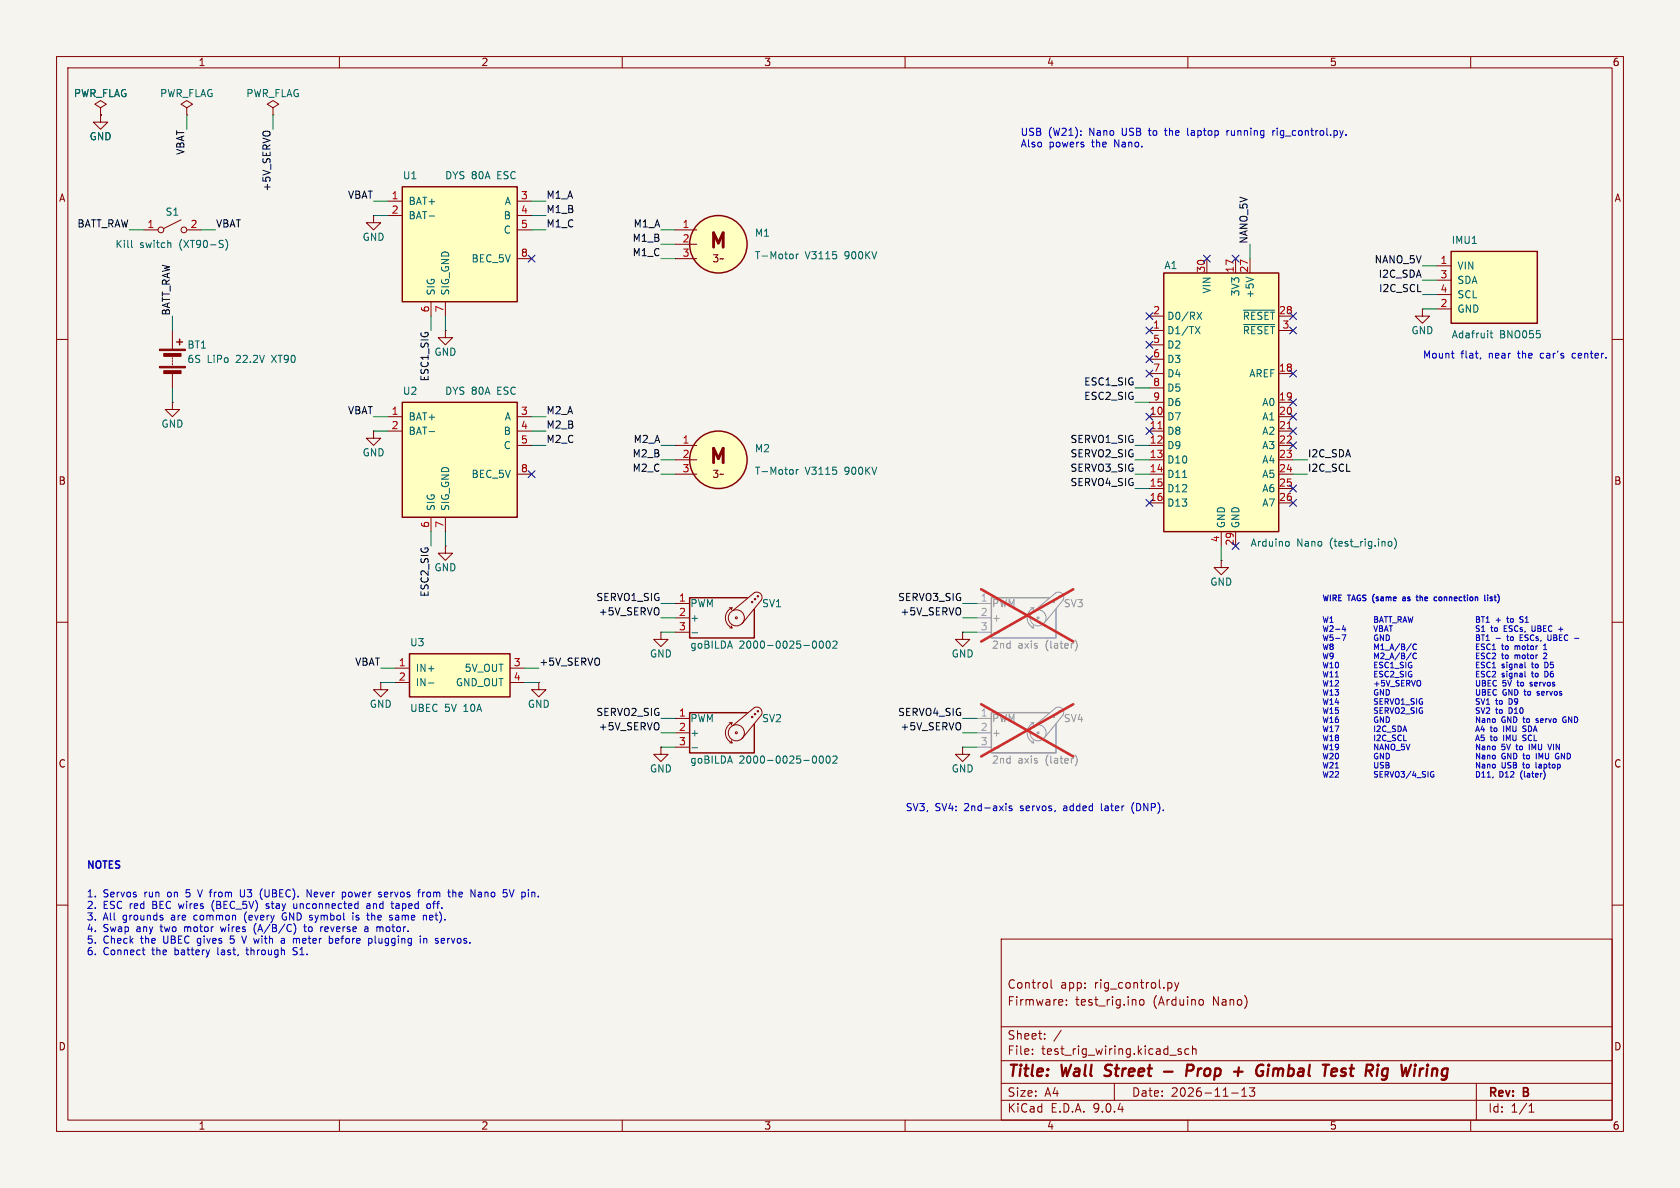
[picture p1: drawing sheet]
<svg xmlns="http://www.w3.org/2000/svg" width="297mm" height="210mm" viewBox="0 0 297 210" stroke-linecap="round" stroke-linejoin="round" font-family="sans-serif">
<path d="M0 0h297v210h-297z" fill="#f5f4ef" stroke="#f5f4ef" stroke-width=".18"/>
<g fill="none" stroke="#840000" stroke-width=".18">
<path d="M10 10h277v190h-277zM12 12h273v186h-273zM60 10v2M110 10v2M160 10v2M210 10v2M260 10v2M32 38.9l-3 1.5M25.4 40.6h2.5M33 40.6h2.6M78.7 58.4v1.3h1.3l-1.3 1.3-1.2-1.3h1.2M78.7 58.4h.1"/>
<path d="M10 60h2M119.4 78.7h3.8M285 60h2M119.4 81.3h3.8M119.4 83.8h3.8M10 110h2M285 110h2M170.2 132.1v1.3h1.2l-1.2 1.2-1.3-1.2h1.3M170.2 132.1h.1M10 160h2M177 166h108v32h-108zM185.8 173.2v1.3l.2 .2"/>
<path d="M187.8 176.8l.1 .3-.7 .1M188.5 177.6v.1M188.5 176.8v.1M201.5 176.8l.2-.1 .5 .1v.6l-.1 .2-.4 .1-.2-.1zM206.6 173.7h.3l.3 .3-.1 .6-.5 .1M207.7 173.7l.3 1M208 174.7l-.1 .4-.2 .1M208.4 173.7l-.4 1M212.2 176.7l.4 .1 .1 .2v.6l-.5 .1M285 160h2M60 198v2M110 198v2"/>
<path d="M160 198v2M177 194.5h108M177 191.5h108M177 187.5h108M177 181.5h108M182.5 186.3v.1M182.5 185.5v.1M184.7 183.6v.1M184.7 182.8v.1M187.6 182.1l-1.3 2M197 191.5v3M208.8 185.5l-.3-.1-.3 .2 .1 .2 .5 .2v.3h-.6"/>
<path d="M210 198v2M210.2 185.5l-.5-.1-.2 .3v.4l.1 .2h.6M210.8 185.5l.2-.1 .4 .1 .1 .9M210.8 184.9v1.5M217.7 193.2h1.2M219.5 193.8h.9M219.5 192.7l.5-.4v1.5M220.9 192.3h.9l-.5 .6 .4 .1v.7l-.2 .1h-.4l-.2-.1M260 198v2M261 191.5v6.5M270.3 196.6h.9M270.3 195.5l.4-.4v1.5"/>
<circle cx="28.4" cy="40.6" r=".51"/>
<circle cx="32.5" cy="40.6" r=".51"/>
</g>
<g fill="none" stroke="#840000" stroke-width=".4">
<path d="M195.2 190.1l.3 .1M195.5 188.4l-.1 .2 .1 .4M205.8 189.4h1.5M209.8 189.3h.8a.55 .55 0 0 0 .4-.5 .55 .55 0 0 0-.3-.6h-.8l-.2 2M218.2 189.4h1.5M223.3 188.3a.77 .77 0 0 0-1 .4M224.2 188.9l-.1 1.3M224.3 188.2v.2M224.3 188.2l-.1 .1 .1 .1M224.3 188.2l.1 .1-.1 .1M225.2 188.9l-.2 1.3M225.5 188.9l-.3 .2"/>
<path d="M237.9 189a.49 .49 0 0 0-.8 .3l.1 .1 .6 .2 .1 .3-.3 .3-.6-.1M253.3 188.9l-.2 1.3M253.8 188.9l-.5 .2"/>
</g>
<path d="M23.3 42.5v1.1l.1 .2M30 42.9l.2 .2v.7M39.3 42.5l.2 .1M39.4 43.3v.3M39.9 42.3a1.46 1.46 0 0 1 0 1.9M140.1 83.1l.1 .1-.1 .6M140.8 83v.9M141.1 83l-.3 .2" fill="none" stroke="#006464" stroke-width=".18"/>
<circle cx="127" cy="81.3" r="5.1" fill="#ffffc2" stroke="#ffffc2" stroke-width=".18"/>
<circle cx="127" cy="81.3" r="5.1" fill="none" stroke="#840000" stroke-width=".25"/>
<path d="M71.1 71.1h20.3v20.3h-20.3z" fill="#ffffc2"/>
<path d="M31.7 59.9v1.1M31.2 60.5h1.1M71.1 71.1h20.3v20.3h-20.3zM132.1 126h-10.2v7.1h11.4v-5.1" fill="none" stroke="#840000" stroke-width=".25"/>
<g fill="none" stroke="#840000" stroke-width=".18">
<path d="M17.8 19.1l1-.7-1-.6-1 .6 1 .7v1.2M17.8 20.3v1.3h1.2l-1.2 1.3-1.3-1.3h1.3M17.8 20.3h.1M30.5 58.4v3.3M30.5 63.2v.3M30.5 63.8v.2M30.5 64.3v.2M30.5 66v2.6M66 76.2v1.3h1.3l-1.3 1.2-1.2-1.2h1.2M66 76.2h.1M68.6 73.7h2.5M68.6 76.2h2.5"/>
<path d="M91.4 73.7h2.6M91.4 76.2h2.6M91.4 78.7h2.6M76.2 91.4v2.6M78.7 91.4v2.6M91.4 83.8h2.6M119.4 127h2.5M119.4 129.5h2.5M119.4 132.1h2.5M128.9 127.8h.5M129 131.3h.4M129.3 130.9l.1 .4"/>
<path d="M129.4 127.8a1.94 1.94 0 0 0-1.2 1.7 1.94 1.94 0 0 0 1.2 1.8M129.4 127.8l-.1 .3M129.5 128.3l3.8-3.2a.94 .94 0 0 1 1.1 .2 .94 .94 0 0 1 .2 1.1l-3.4 4.2"/>
<circle cx="130.2" cy="129.5" r=".18"/>
<circle cx="130.2" cy="129.5" r="1.42"/>
<circle cx="133" cy="126.7" r=".13"/>
<circle cx="133.5" cy="126.2" r=".13"/>
<circle cx="134" cy="125.7" r=".13"/>
</g>
<path d="M75.9 76.3h.9M122.3 132.2h1M144.2 133.7l.1 .4-.1 .7M145 133.8l.1-.2a.68 .68 0 0 1 .5 .7 .68 .68 0 0 1-.5 .6l-.1-.1-.2-.4zM146.2 133.8l.1-.2a.68 .68 0 0 1 .5 .7 .68 .68 0 0 1-.5 .6l-.1-.1-.2-.4zM147.2 133.8l.5-.2 .3 .4-.8 .9h.8" fill="none" stroke="#006464" stroke-width=".18"/>
<g fill="#840000" stroke="#840000" stroke-width=".18">
<path d="M28.2 61.7h4.6v.3h-4.6z"/>
<path d="M28.2 64.8h4.6v.2h-4.6z"/>
<path d="M29 62.5h3v.5h-3z"/>
<path d="M29 65.5h3v.5h-3z"/>
</g>
<g fill="none" stroke="#9c9b98" stroke-width=".18">
<path d="M172.7 127h2.6M172.7 129.5h2.6M172.7 132.1h2.6M182.2 127.8h.6M182.4 131.3h.4M182.6 130.9l.2 .4M182.8 127.8a1.94 1.94 0 0 0-1.2 1.7 1.94 1.94 0 0 0 1.2 1.8M182.8 127.8l-.2 .3M182.9 128.3l3.8-3.2a.94 .94 0 0 1 1.1 .2 .94 .94 0 0 1 .2 1.1l-3.5 4.2"/>
<circle cx="183.5" cy="129.5" r=".18"/>
<circle cx="183.5" cy="129.5" r="1.42"/>
<circle cx="186.3" cy="126.7" r=".13"/>
<circle cx="186.8" cy="126.2" r=".13"/>
<circle cx="187.3" cy="125.7" r=".13"/>
</g>
<path d="M185.4 126h-10.1v7.1h11.4v-5.1" fill="none" stroke="#9c9b98" stroke-width=".25"/>
<path d="M175.7 132.2h1M190.1 133.5a1.46 1.46 0 0 1 0 1.9" fill="none" stroke="#939391" stroke-width=".18"/>
<path d="M173.5 124.5l16.2 9.2M189.7 124.5l-16.2 9.2" fill="none" stroke="#e12e31" stroke-width=".46"/>
<path d="M71.1 33h20.3v20.3h-20.3z" fill="#ffffc2"/>
<path d="M71.1 33h20.3v20.3h-20.3zM132.1 105.7h-10.2v7.1h11.4v-5.1" fill="none" stroke="#840000" stroke-width=".25"/>
<g fill="none" stroke="#840000" stroke-width=".18">
<path d="M33 19.1l1-.7-1-.6-1 .6 1 .7v1.2M48.3 19.1l1-.7-1-.6-1.1 .6 1.1 .7v1.2M33 20.3h.1M48.3 20.3h.1M66 38.1v1.3h1.3l-1.3 1.2-1.2-1.2h1.2M66 38.1h.1M68.6 35.6h2.5M68.6 38.1h2.5M91.4 35.6h2.6M91.4 38.1h2.6M76.2 53.3v2.6M78.7 53.3v2.6"/>
<path d="M91.4 40.6h2.6M91.4 45.7h2.6M251.5 54.6v1.3h1.2l-1.2 1.3-1.3-1.3h1.3M251.5 54.6h.1M30.5 71.1v1.3h1.2l-1.2 1.3-1.3-1.3h1.3M30.5 71.1h.1M78.7 96.5v1.3h1.3l-1.3 1.3-1.2-1.3h1.2M78.7 96.5h.1M116.8 111.8v1.2h1.3l-1.3 1.3-1.2-1.3h1.2M116.8 111.8h.1M119.4 106.7h2.5M119.4 109.2h2.5"/>
<path d="M119.4 111.8h2.5M128.9 107.4h.5M129 111h.4M129.3 110.6l.1 .4M129.4 107.4a1.94 1.94 0 0 0-1.2 1.8 1.94 1.94 0 0 0 1.2 1.8M129.4 107.4l-.1 .4M129.5 108l3.8-3.2a.94 .94 0 0 1 1.1 .1 .94 .94 0 0 1 .2 1.1l-3.4 4.2M67.3 120.7v1.2h1.3l-1.3 1.3-1.3-1.3h1.3M67.3 120.7h.1M116.8 132.1v1.3h1.3l-1.3 1.2-1.2-1.2h1.2M116.8 132.1h.1"/>
<circle cx="130.2" cy="109.2" r=".18"/>
<circle cx="130.2" cy="109.2" r="1.42"/>
<circle cx="133" cy="106.4" r=".13"/>
<circle cx="133.5" cy="105.9" r=".13"/>
<circle cx="134" cy="105.4" r=".13"/>
</g>
<path d="M75.9 38.2h.9M122.3 111.9h1M144.2 113.4l.1 .4-.1 .7M145 113.4l.1-.1a.68 .68 0 0 1 .5 .7 .68 .68 0 0 1-.5 .6l-.1-.1-.2-.4zM146.2 113.4l.1-.1a.68 .68 0 0 1 .5 .7 .68 .68 0 0 1-.5 .6l-.1-.1-.2-.4zM147.2 113.4l.5-.1 .3 .4-.8 .9h.8" fill="none" stroke="#006464" stroke-width=".18"/>
<path d="M256.5 44.5h15.3v12.7h-15.3z" fill="#ffffc2"/>
<path d="M256.5 44.5h15.3v12.7h-15.3z" fill="none" stroke="#840000" stroke-width=".25"/>
<path d="M254 47h2.5M254 49.5h2.5M254 52.1h2.5M254 54.6h2.5" fill="none" stroke="#840000" stroke-width=".18"/>
<path d="M263.4 58.9h.5M263.6 58.5v1l.3 .2" fill="none" stroke="#006464" stroke-width=".18"/>
<path d="M72.4 115.6h17.8v7.6h-17.8z" fill="#ffffc2"/>
<g fill="none" stroke="#840000" stroke-width=".25">
<path d="M72.4 115.6h17.8v7.6h-17.8z"/>
<circle cx="127" cy="43.2" r="5.1"/>
</g>
<path d="M119.4 40.6h3.8M119.4 43.2h3.8M119.4 45.7h3.8M215.9 99.1v1.2h1.3l-1.3 1.3-1.3-1.3h1.3M215.9 99.1h.1M69.8 118.1h2.6M90.2 118.1h2.5M69.8 120.7h2.6M90.2 120.7h2.5M95.2 120.7v1.2h1.3l-1.3 1.3-1.2-1.3h1.2M95.2 120.7h.1" fill="none" stroke="#840000" stroke-width=".18"/>
<path d="M140.1 45l.1 .1-.1 .6M140.8 44.9v.9M141.1 44.9l-.3 .2M75.7 120.7h1" fill="none" stroke="#006464" stroke-width=".18"/>
<g fill="none" stroke="#9c9b98" stroke-width=".18">
<path d="M172.7 106.7h2.6M172.7 109.2h2.6M172.7 111.8h2.6M182.2 107.4h.6M182.4 111h.4M182.6 110.6l.2 .4M182.8 107.4a1.94 1.94 0 0 0-1.2 1.8 1.94 1.94 0 0 0 1.2 1.8M182.8 107.4l-.2 .4M182.9 108l3.8-3.2a.94 .94 0 0 1 1.1 .1 .94 .94 0 0 1 .2 1.1l-3.5 4.2"/>
<circle cx="183.5" cy="109.2" r=".18"/>
<circle cx="183.5" cy="109.2" r="1.42"/>
<circle cx="186.3" cy="106.4" r=".13"/>
<circle cx="186.8" cy="105.9" r=".13"/>
<circle cx="187.3" cy="105.4" r=".13"/>
</g>
<path d="M185.4 105.7h-10.1v7.1h11.4v-5.1" fill="none" stroke="#9c9b98" stroke-width=".25"/>
<path d="M175.7 111.9h1M190.1 113.1a1.46 1.46 0 0 1 0 2" fill="none" stroke="#939391" stroke-width=".18"/>
<path d="M173.5 104.2l16.2 9.2M189.7 104.2l-16.2 9.2" fill="none" stroke="#e12e31" stroke-width=".46"/>
<circle cx="127" cy="43.2" r="5.1" fill="#ffffc2" stroke="#ffffc2" stroke-width=".18"/>
<path d="M205.7 48.3h20.4v45.7h-20.4z" fill="#ffffc2"/>
<path d="M205.7 48.3h20.4v45.7h-20.4z" fill="none" stroke="#840000" stroke-width=".25"/>
<g fill="none" stroke="#840000" stroke-width=".18">
<path d="M17.8 20.3h.1M203.2 55.9h2.5M203.2 58.4h2.5M213.4 45.7v2.6M218.4 45.7v2.6M221 45.7v2.6M226.1 55.9h2.5M226.1 58.4h2.5M203.2 61h2.5M203.2 63.5h2.5M203.2 66h2.5M203.2 68.6h2.5"/>
<path d="M203.2 71.1h2.5M203.2 73.7h2.5M203.2 76.2h2.5M203.2 78.7h2.5M226.1 66h2.5M226.1 71.1h2.5M226.1 73.7h2.5M226.1 76.2h2.5M226.1 78.7h2.5M203.2 81.3h2.5M203.2 83.8h2.5M203.2 86.4h2.5"/>
<path d="M203.2 88.9h2.5M215.9 94v2.5M218.4 94v2.5M226.1 81.3h2.5M226.1 83.8h2.5M226.1 86.4h2.5M226.1 88.9h2.5M170.2 111.8v1.2h1.2l-1.2 1.3-1.3-1.3h1.3M170.2 111.8h.1"/>
</g>
<path d="M211.3 57.7l.9 1.3M211.6 55.2l.9 1.3M212.2 57.7l-.9 1.3M212.5 55.2l-.9 1.3M219.8 54.8h5.5M219.8 57.4h5.5M220.3 49l1.3 .4M209.1 84.4h.7M227.5 95.7l.3 .1 .1 .1v.5l-.4 .2M245.5 95.8l.3-.1 .3 .2-.2 .6-.3 .1-.1-.2M246.5 95.1a1.46 1.46 0 0 1 0 1.9" fill="none" stroke="#006464" stroke-width=".18"/>
<path d="M204.7 75.8h.7M227.6 75.8h.7" fill="none" stroke="#a90000" stroke-width=".18"/>
<g fill="none" stroke="#009600" stroke-width=".18">
<path d="M33 20.3v2.6M48.3 20.3v2.6M66 35.6h2.6M66 38.1h2.6M94 35.6h2.5M94 38.1h2.5M22.9 40.6h2.5M30.5 55.9v2.5M35.6 40.6h2.5M76.2 55.9v2.5M78.7 55.9v2.5M94 40.6h2.5"/>
<path d="M116.8 40.6h2.6M116.8 45.7h2.6M116.8 43.2h2.6M221 43.2v2.5M251.5 52.1h2.5M251.5 47h2.5M251.5 54.6h2.5M251.5 49.5h2.5M30.5 68.6v2.5M66 73.7h2.6M66 76.2h2.6M94 73.7h2.5"/>
<path d="M94 76.2h2.5M94 78.7h2.5M116.8 78.7h2.6M200.7 68.6h2.5M200.7 71.1h2.5M200.7 78.7h2.5M76.2 94v2.5M78.7 94v2.5M116.8 81.3h2.6M116.8 83.8h2.6M200.7 81.3h2.5M200.7 83.8h2.5"/>
<path d="M200.7 86.4h2.5M215.9 96.5v2.6M228.6 81.3h2.5M228.6 83.8h2.5M67.3 118.1h2.5M92.7 118.1h2.5M116.8 106.7h2.6M116.8 109.2h2.6M116.8 111.8h2.6M170.2 106.7h2.5M170.2 109.2h2.5M170.2 111.8h2.5"/>
<path d="M67.3 120.7h2.5M92.7 120.7h2.5M116.8 127h2.6M116.8 129.5h2.6M116.8 132.1h2.6M170.2 127h2.5M170.2 129.5h2.5M170.2 132.1h2.5"/>
</g>
<g fill="none" stroke="#000084" stroke-width=".18">
<path d="M93.4 45.1l1.2 1.2M94.6 45.1l-1.2 1.2M202.6 55.3l1.2 1.2M202.6 57.8l1.2 1.2M203.8 55.3l-1.2 1.2M203.8 57.8l-1.2 1.2M212.8 45.1l1.2 1.2M214 45.1l-1.2 1.2M217.8 45.1l1.2 1.2M219 45.1l-1.2 1.2M228 55.3l1.2 1.2M228 57.8l1.2 1.2"/>
<path d="M229.2 55.3l-1.2 1.2M229.2 57.8l-1.2 1.2M202.6 62.9l1.2 1.2M202.6 65.4l1.2 1.2M202.6 73.1l1.2 1.2M202.6 75.6l1.2 1.2M202.6 60.4l1.2 1.2M203.8 62.9l-1.2 1.2M203.8 65.4l-1.2 1.2M203.8 73.1l-1.2 1.2M203.8 75.6l-1.2 1.2M203.8 60.4l-1.2 1.2"/>
<path d="M228 70.5l1.2 1.2M228 73.1l1.2 1.2M228 75.6l1.2 1.2M228 78.1l1.2 1.2M228 65.4l1.2 1.2M229.2 70.5l-1.2 1.2M229.2 73.1l-1.2 1.2M229.2 75.6l-1.2 1.2M229.2 78.1l-1.2 1.2M229.2 65.4l-1.2 1.2M93.4 83.2l1.2 1.2M94.6 83.2l-1.2 1.2"/>
<path d="M202.6 88.3l1.2 1.2M203.8 88.3l-1.2 1.2M217.8 95.9l1.2 1.2M219 95.9l-1.2 1.2M228 85.8l1.2 1.2M228 88.3l1.2 1.2M229.2 85.8l-1.2 1.2M229.2 88.3l-1.2 1.2"/>
</g>
<g fill="none" stroke="#0000c2" stroke-width=".18">
<path d="M191.1 23.8v.1M191.1 23.1v.2M205.8 23.1h.5M206 22.7l.1 1.2M210 22.7v1.1l.1 .1M216.9 23.1v.8M217.3 23.1l-.4 .2M225 23.1v.8M225.4 23.1l-.4 .2M225.8 22.7v.1M238 23.8v.1M256.6 62.5h.5"/>
<path d="M256.9 63.3h.2M261.8 63.2l-.1 .3M278.2 62.5l-.3 .2v.4l.3 .2M237.3 112.2h.6l-.4 1M237.5 110.6l-.2 .7h.6M237.8 111v.6M249.5 113.8l-.9 1.3M249.5 115.4l-.9 1.3M250.4 113.9a.44 .44 0 0 0-.6 .4 .44 .44 0 0 0 .6 .4M250.4 115.5a.44 .44 0 0 0-.6 .4 .44 .44 0 0 0 .6 .5M264.5 112.8h.8M268.7 110h.1"/>
<path d="M268.7 112.2v1h.5M268.8 109.1l-.1 .1 .1 .2M269.6 117.1v.8l.1 .2M269.6 118.7v.8l.1 .2M270.8 110.6l.1 1M272.9 114.8h.5M272.9 115.5h.1M273.1 117.1v1h.3M273.4 118.7h-.3v1h.3M273.4 115.9l-.6 .5h.6M273.6 112.2v.8l.4 .2M275.5 111.2h.8"/>
<path d="M278.4 112.8h.7M253.3 136.9h.2l-.1 .4-.2 .1-.2-.2M253.4 136.4h-.2l-.2 .1M269.1 136.3l-.1 .1M269.2 129.3h.2M269.2 128.6l.1 .2M269.2 130.9h.2M269.3 130l-.1 .1 .1 .3M270.4 131.5v1M270.5 121.2l.1 .1M270.5 120.7v.2M271.5 127.7h.1"/>
<path d="M271.5 134.8l.1 .9M271.6 127.1v.2M271.6 133.2v1M271.7 122.8l.1 .1M271.8 122.3v.2M273.2 136.9l-.2 .7M273.6 131.5l.4 1 .3-1M275 133.4v.5l.3 .3M276.6 126.7a.54 .54 0 0 0-.3 .5 .54 .54 0 0 0 .3 .5M34.9 157.3l.5 1.3M37.6 159.5l-.1 .5 .1 .7M42.5 157.3v1l.2 .3 .4-.1"/>
<path d="M46.3 159h.1M46.4 157.1l-.1 .1M47 159.9l.1 .2 .3 .1M51.9 159.8l.1 .7 .3 .1 .2-.1M55 157.3v1.3l-.7-1.3v1.3M61 157.8l.1 .1-.1 .6M61.7 157.8v.6M65.4 159.9v.7M68.4 157.7h-.3l-.1 .2v.6l.4 .1M68.6 158l-.6 .1M69.1 159.8h.5M70.1 159.8h-.1"/>
<path d="M74.3 157.3l-.3 .2M74.7 157.7v.9M75.1 157.7l-.4 .2M75.6 159.8h.3l.2 .2v.5l-.2 .1-.3-.1M76.5 159.8h.5M80 157.8l.2-.1 .3 .1 .1 .8M84.5 158.4l.2 .2 .4-.1M84.6 157.8h.5v.8M85.1 158l-.4 .1-.2 .2M90.9 157.3l-.4 1.3M94.4 157.7l.2 .2v.7M177.8 142v.2"/>
<path d="M177.8 142.5v.8M178.9 142.5h-.3l-.2 .1v.2l.5 .1v.4h-.5M194.7 142v1.1l.2 .2M200.5 141.9a1.46 1.46 0 0 0 0 1.9M25.1 167.9h.5M25.4 168.7l.2 .1M28.6 162.2l.2 .2-.2 .2M28.6 161.8l.2 .1M39 163.8l.2 .9M40.7 166.6l.2 .1M40.7 165.5v.6l.2-.2M42.7 165.5l.5 1.2"/>
<path d="M43.3 161.7l-.1 .6 .1 .5M43.5 167.9h.4M43.6 167.5l.1 1.2M45 163.8v.8l.3 .6M47 160.5l.4 .1M49.9 161.9l.1 .6 .3 .1M50.3 166.1v.6M50.3 166.2h-.4l-.2 .2 .2 .3h.4M51.8 168.7l.5 .1M51.8 167.7l.1 .3 .4 .2M52.2 163.8l.1 .5-.3 .8M52.5 165.9h.4"/>
<path d="M53.9 163.4v1.1l.3 .2M57.4 164l.1 .6M58 164.1l-.6 .2M58.3 165.9h.4l.1 .2v.5l-.5 .1M59.4 165.9v.8M59.9 166.2l-.6 .1M62.4 161.8v.8M62.9 162.6h.4M63.1 161.8l-.2 .2 .2 .2M64.5 163.9h.5l.1 .8M65.1 164.1l-.5 .1-.2 .2 .2 .3 .5-.1M65.3 165.9h.4l.1 .2-.1 .5-.4 .1"/>
<path d="M65.4 160.1h-.4l-.2 .2 .2 .3 .4-.1M65.7 161.4v1.2M65.9 161.8l-.2 .1M66.3 165.5v1l.2 .2M67.3 163.8l.4 .2v.7M69.5 160.6h.1M70.1 161.8l-.2 .1M70.1 162.2l-.2 .1 .2 .3M70.1 160.1l-.2 .2 .2 .3M74.3 165.5v.1M74.3 165.9v.8M74.9 166l.2-.1h.3l.1 .8"/>
<path d="M74.9 165.9v.8M76.4 161.8h-.3l-.2 .2 .1 .6h.4M76.5 162.1l-.6 .1M78.2 165.9h.3l.1 .3-.6 .1M78.5 166.7h-.3"/>
</g>
<path d="M16.4 152.2v1.3l-.7-1.3v1.3M17 152.4l.3-.2 .5 .2M18.2 152.2h.7M18.6 152.2v1.3M19.9 152.2h-.6v1.3M21.2 152.3l-.5-.1-.2 .1" fill="none" stroke="#0000c2" stroke-width=".25"/>
<g fill="none" stroke="#0000c2" stroke-width=".2">
<path d="M234 105.2l.2 1M234.8 105.2l-.2 1M235.2 105.2v1M236.2 105.3l-.5-.1v1M237.1 105.2h-.4v1M238.2 105.2h.6M238.5 105.2v1M239 106.2l.3-1 .3 1M240.5 105.2h-.3l-.2 .1M241.5 105.2l-.5 .1M243 105.1l-.2 .2M248 105.6l.3-.1 .1 .2"/>
<path d="M248.4 105.8l-.4 .2 .1 .2 .3-.1M250.5 105.2v.9M251 105.2v1M251.3 105.5l-.3 .1M254.8 105.6l-.2-.1-.2 .2v.4h.4M258.9 105.2v.9M259.4 105.2v.1M262.5 105.2v.9M263 105.2v.1M263.8 105.6l-.2-.1-.2 .2 .1 .1 .3 .1v.2h-.4M264.3 105.2v.9M264.8 105.1l.2 .2"/>
</g>
<g font-size="3.5" fill="#840000">
<text x="125" y="44.6">M</text>
<text x="125" y="82.7">M</text>
</g>
<g font-size="2.8" fill="#840000">
<text x="178" y="190.9">Title:</text>
<text x="187.7" y="190.9">Wall</text>
<text x="196.2" y="190.9">Street</text>
<text x="212.2" y="190.9">Prop</text>
<text x="221.3" y="190.9">+</text>
<text x="226.1" y="190.9">Gimbal</text>
<text x="238.7" y="190.9">Test</text>
<text x="247.1" y="190.9">Rig</text>
<text x="254.2" y="190.9">Wiring</text>
</g>
<g font-size="2.1" fill="#840000">
<text x="178" y="178">Firmware:</text>
<text x="178" y="175">Control</text>
<text x="187.4" y="175">app:</text>
<text x="190.1" y="178">test_rig.ino</text>
<text x="193.5" y="175">rig_control.py</text>
<text x="203.9" y="178">(Arduino</text>
<text x="214.5" y="178">Nano)</text>
<text x="178" y="184">Sheet:</text>
<text x="178" y="186.7">File:</text>
<text x="184.1" y="186.7">test_rig_wiring.kicad_sch</text>
<text x="178" y="196.9">KiCad</text>
<text x="178" y="194.1">Size:</text>
<text x="184.7" y="194.1">A4</text>
<text x="185.7" y="196.9">E.D.A.</text>
<text x="193.3" y="196.9">9.0.4</text>
<text x="200" y="194.1">Date:</text>
<text x="207" y="194.1">2026-11-13</text>
<text x="263" y="194.3">Rev:</text>
<text x="263" y="196.9">Id:</text>
<text x="267.1" y="196.9">1/1</text>
<text x="269.4" y="194.3">B</text>
</g>
<g font-size="1.8" fill="#840000">
<text x="35" y="11.9">1</text>
<text x="85" y="11.9">2</text>
<text x="135" y="11.9">3</text>
<text x="185" y="11.9">4</text>
<text x="235" y="11.9">5</text>
<text x="285" y="11.9">6</text>
<text x="10.3" y="35.9">A</text>
<text x="285.3" y="35.9">A</text>
<text x="125.8" y="46.6">3~</text>
<text x="10.3" y="85.9">B</text>
<text x="125.8" y="84.7">3~</text>
<text x="285.3" y="85.9">B</text>
<text x="10.3" y="135.9">C</text>
<text x="285.3" y="135.9">C</text>
<text x="10.3" y="185.9">D</text>
<text x="285.3" y="185.9">D</text>
<text x="35" y="199.9">1</text>
<text x="85" y="199.9">2</text>
<text x="135" y="199.9">3</text>
<text x="185" y="199.9">4</text>
<text x="235" y="199.9">5</text>
<text x="285" y="199.9">6</text>
</g>
<g font-size="1.8" fill="#006464">
<text x="13" y="17.4">PWR_FLAG</text>
<text x="28.2" y="17.4">PWR_FLAG</text>
<text x="43.4" y="17.4">PWR_FLAG</text>
<text x="15.7" y="25">GND</text>
<text x="71.1" y="31.9">U1</text>
<text x="78.6" y="31.9">DYS 80A</text>
<text x="88" y="31.9">ESC</text>
<text x="29.2" y="38.3">S1</text>
<text x="72.1" y="36.4">BAT+</text>
<text x="72.1" y="39">BAT-</text>
<text x="89" y="39">B</text>
<text x="89" y="41.5">C</text>
<text x="89.1" y="36.4">A</text>
<text x="20.3" y="44">Kill</text>
<text x="24.7" y="44">switch</text>
<text x="31.8" y="44">(XT90-S)</text>
<text x="64" y="42.8">GND</text>
<text x="83.3" y="46.6">BEC_5V</text>
<text x="133.4" y="42">M1</text>
<text x="133.4" y="46">T-Motor</text>
<text x="142.3" y="46">V3115</text>
<text x="149.4" y="46">900KV</text>
<text x="205.7" y="47.8">A1</text>
<text x="256.5" y="43.3">IMU1</text>
<text x="257.6" y="47.9">VIN</text>
<text x="77.1" y="52.3" transform="rotate(-90 77.1 52.3)">SIG</text>
<text x="79.6" y="52.3" transform="rotate(-90 79.6 52.3)">SIG_GND</text>
<text x="214.2" y="52" transform="rotate(-90 214.2 52)">VIN</text>
<text x="219.3" y="52.5" transform="rotate(-90 219.3 52.5)">3V3</text>
<text x="221.8" y="52.8" transform="rotate(-90 221.8 52.8)">+5V</text>
<text x="257.6" y="50.4">SDA</text>
<text x="257.6" y="52.9">SCL</text>
<text x="206.2" y="56.7">D0/RX</text>
<text x="206.2" y="59.3">D1/TX</text>
<text x="219.6" y="56.7">~{RESET}</text>
<text x="219.6" y="59.3">~{RESET}</text>
<text x="249.4" y="59.3">GND</text>
<text x="257.6" y="55.5">GND</text>
<text x="33" y="61.8">BT1</text>
<text x="33" y="64.4">6S</text>
<text x="36.6" y="64.4">LiPo</text>
<text x="41.8" y="64.4">22.2V</text>
<text x="48.3" y="64.4">XT90</text>
<text x="76.7" y="63.1">GND</text>
<text x="206.2" y="61.8">D2</text>
<text x="206.2" y="64.4">D3</text>
<text x="256.5" y="60">Adafruit</text>
<text x="265.1" y="60">BNO055</text>
<text x="71.1" y="70">U2</text>
<text x="78.6" y="70">DYS 80A</text>
<text x="88" y="70">ESC</text>
<text x="206.2" y="66.9">D4</text>
<text x="206.2" y="69.4">D5</text>
<text x="206.2" y="72">D6</text>
<text x="220.8" y="66.9">AREF</text>
<text x="223.1" y="72">A0</text>
<text x="28.4" y="75.8">GND</text>
<text x="72.1" y="74.5">BAT+</text>
<text x="72.1" y="77.1">BAT-</text>
<text x="89" y="77.1">B</text>
<text x="89.1" y="74.5">A</text>
<text x="206.2" y="74.5">D7</text>
<text x="206.2" y="77.1">D8</text>
<text x="223.1" y="74.5">A1</text>
<text x="223.1" y="77.1">A2</text>
<text x="64" y="80.9">GND</text>
<text x="89" y="79.6">C</text>
<text x="133.4" y="80.1">M2</text>
<text x="206.2" y="79.6">D9</text>
<text x="206.2" y="82.1">D10</text>
<text x="223.1" y="79.6">A3</text>
<text x="223.1" y="82.1">A4</text>
<text x="83.3" y="84.7">BEC_5V</text>
<text x="133.4" y="84.1">T-Motor</text>
<text x="142.3" y="84.1">V3115</text>
<text x="149.4" y="84.1">900KV</text>
<text x="206.2" y="84.7">D11</text>
<text x="206.2" y="87.2">D12</text>
<text x="206.2" y="89.8">D13</text>
<text x="223.1" y="84.7">A5</text>
<text x="223.1" y="87.2">A6</text>
<text x="223.1" y="89.8">A7</text>
<text x="77.1" y="90.4" transform="rotate(-90 77.1 90.4)">SIG</text>
<text x="79.6" y="90.4" transform="rotate(-90 79.6 90.4)">SIG_GND</text>
<text x="216.8" y="93.5" transform="rotate(-90 216.8 93.5)">GND</text>
<text x="219.3" y="93.5" transform="rotate(-90 219.3 93.5)">GND</text>
<text x="76.7" y="101.2">GND</text>
<text x="221" y="96.8">Arduino</text>
<text x="229.2" y="96.8">Nano</text>
<text x="235.2" y="96.8">(test_rig.ino)</text>
<text x="121.9" y="107.5">PWM</text>
<text x="134.6" y="107.5">SV1</text>
<text x="213.9" y="103.7">GND</text>
<text x="121.9" y="110.1">+</text>
<text x="72.4" y="114.4">U3</text>
<text x="73.4" y="119">IN+</text>
<text x="82.1" y="119">5V_OUT</text>
<text x="114.8" y="116.4">GND</text>
<text x="121.9" y="114.9">goBILDA</text>
<text x="130.7" y="114.9">2000-0025-0002</text>
<text x="168.1" y="116.4">GND</text>
<text x="65.3" y="125.3">GND</text>
<text x="73.4" y="121.5">IN-</text>
<text x="80.5" y="121.5">GND_OUT</text>
<text x="93.2" y="125.3">GND</text>
<text x="72.4" y="126">UBEC</text>
<text x="78.6" y="126">5V</text>
<text x="82.1" y="126">10A</text>
<text x="121.9" y="127.9">PWM</text>
<text x="121.9" y="130.4">+</text>
<text x="134.6" y="127.9">SV2</text>
<text x="114.8" y="136.8">GND</text>
<text x="121.9" y="135.2">goBILDA</text>
<text x="130.7" y="135.2">2000-0025-0002</text>
<text x="168.1" y="136.8">GND</text>
</g>
<g font-size="1.8" fill="#0f0f0f">
<text x="32.7" y="27.5" transform="rotate(-90 32.7 27.5)">VBAT</text>
<text x="47.9" y="33.9" transform="rotate(-90 47.9 33.9)">+5V_SERVO</text>
<text x="61.4" y="35.2">VBAT</text>
<text x="96.5" y="35.2">M1_A</text>
<text x="13.6" y="40.3">BATT_RAW</text>
<text x="38.1" y="40.3">VBAT</text>
<text x="96.5" y="37.8">M1_B</text>
<text x="96.5" y="40.3">M1_C</text>
<text x="111.9" y="40.3">M1_A</text>
<text x="111.7" y="42.8">M1_B</text>
<text x="111.7" y="45.4">M1_C</text>
<text x="220.6" y="43.2" transform="rotate(-90 220.6 43.2)">NANO_5V</text>
<text x="242.9" y="46.6">NANO_5V</text>
<text x="243.6" y="49.2">I2C_SDA</text>
<text x="243.7" y="51.7">I2C_SCL</text>
<text x="30.1" y="55.9" transform="rotate(-90 30.1 55.9)">BATT_RAW</text>
<text x="75.9" y="67.5" transform="rotate(-90 75.9 67.5)">ESC1_SIG</text>
<text x="191.6" y="68.2">ESC1_SIG</text>
<text x="191.6" y="70.8">ESC2_SIG</text>
<text x="61.4" y="73.3">VBAT</text>
<text x="96.5" y="73.3">M2_A</text>
<text x="96.5" y="75.9">M2_B</text>
<text x="96.5" y="78.4">M2_C</text>
<text x="111.7" y="80.9">M2_B</text>
<text x="111.7" y="83.5">M2_C</text>
<text x="111.9" y="78.4">M2_A</text>
<text x="189.1" y="78.4">SERVO1_SIG</text>
<text x="189.1" y="80.9">SERVO2_SIG</text>
<text x="189.1" y="83.5">SERVO3_SIG</text>
<text x="231.1" y="80.9">I2C_SDA</text>
<text x="231.1" y="83.5">I2C_SCL</text>
<text x="189.1" y="86">SERVO4_SIG</text>
<text x="75.9" y="105.6" transform="rotate(-90 75.9 105.6)">ESC2_SIG</text>
<text x="105.3" y="106.3">SERVO1_SIG</text>
<text x="158.7" y="106.3">SERVO3_SIG</text>
<text x="105.8" y="108.9">+5V_SERVO</text>
<text x="159.1" y="108.9">+5V_SERVO</text>
<text x="62.7" y="117.8">VBAT</text>
<text x="95.2" y="117.8">+5V_SERVO</text>
<text x="105.3" y="126.7">SERVO2_SIG</text>
<text x="105.8" y="129.2">+5V_SERVO</text>
<text x="158.7" y="126.7">SERVO4_SIG</text>
<text x="159.1" y="129.2">+5V_SERVO</text>
</g>
<g font-size="1.8" fill="#0000c2">
<text x="180.3" y="24.3">USB</text>
<text x="180.3" y="26.4">Also</text>
<text x="185.3" y="24.3">(W21):</text>
<text x="185.4" y="26.4">powers</text>
<text x="192.7" y="24.3">Nano</text>
<text x="193.1" y="26.4">the</text>
<text x="197.3" y="26.4">Nano.</text>
<text x="198.6" y="24.3">USB</text>
<text x="203.6" y="24.3">to</text>
<text x="206.6" y="24.3">the</text>
<text x="210.8" y="24.3">laptop</text>
<text x="217.9" y="24.3">running</text>
<text x="226.2" y="24.3">rig_control.py.</text>
<text x="251.5" y="63.7">Mount</text>
<text x="258.3" y="63.7">flat,</text>
<text x="263.3" y="63.7">near</text>
<text x="268.6" y="63.7">the</text>
<text x="272.8" y="63.7">car's</text>
<text x="278.6" y="63.7">center.</text>
<text x="160" y="143.7">SV3,</text>
<text x="165.3" y="143.7">SV4:</text>
<text x="170.6" y="143.7">2nd-axis</text>
<text x="180.6" y="143.7">servos,</text>
<text x="188.5" y="143.7">added</text>
<text x="195.3" y="143.7">later</text>
<text x="200.9" y="143.7">(DNP).</text>
<text x="15.2" y="154.2">NOTES</text>
<text x="15.2" y="159">1.</text>
<text x="15.2" y="161">2.</text>
<text x="18.2" y="159">Servos</text>
<text x="18.2" y="161">ESC red</text>
<text x="25.6" y="159">run</text>
<text x="27.2" y="161">BEC wires</text>
<text x="29.9" y="159">on</text>
<text x="33.3" y="159">5</text>
<text x="35.7" y="159">V from</text>
<text x="38.1" y="161">(BEC_5V)</text>
<text x="43.5" y="159">U3</text>
<text x="47.2" y="159">(UBEC).</text>
<text x="47.9" y="161">stay</text>
<text x="52.9" y="161">unconnected</text>
<text x="55.7" y="159">Never</text>
<text x="62.1" y="159">power</text>
<text x="66.1" y="161">and</text>
<text x="68.8" y="159">servos</text>
<text x="70.7" y="161">taped</text>
<text x="76" y="159">from</text>
<text x="77.1" y="161">off.</text>
<text x="81.6" y="159">the</text>
<text x="85.7" y="159">Nano</text>
<text x="91.6" y="159">5V</text>
<text x="95.1" y="159">pin.</text>
<text x="15.2" y="163">3.</text>
<text x="15.2" y="165.1">4.</text>
<text x="15.2" y="167.1">5.</text>
<text x="18.2" y="163">All</text>
<text x="18.2" y="165.1">Swap</text>
<text x="18.2" y="167.1">Check</text>
<text x="21.8" y="163">grounds</text>
<text x="24.2" y="165.1">any</text>
<text x="25" y="167.1">the</text>
<text x="28.7" y="165.1">two</text>
<text x="29.2" y="167.1">UBEC</text>
<text x="30.5" y="163">are</text>
<text x="33" y="165.1">motor</text>
<text x="34.7" y="163">common</text>
<text x="35.3" y="167.1">gives</text>
<text x="39.7" y="165.1">wires</text>
<text x="41.4" y="167.1">5</text>
<text x="43.7" y="167.1">V with</text>
<text x="43.8" y="163">(every</text>
<text x="45.7" y="165.1">(A/B/C)</text>
<text x="50.7" y="163">GND symbol</text>
<text x="51" y="167.1">a</text>
<text x="53.3" y="167.1">meter</text>
<text x="54.9" y="165.1">to</text>
<text x="57.9" y="165.1">reverse</text>
<text x="59.8" y="167.1">before</text>
<text x="63.6" y="163">is</text>
<text x="65.9" y="165.1">a</text>
<text x="66.4" y="163">the</text>
<text x="67" y="167.1">plugging</text>
<text x="68.3" y="165.1">motor.</text>
<text x="70.6" y="163">same</text>
<text x="76.3" y="167.1">in</text>
<text x="76.7" y="163">net).</text>
<text x="79.3" y="167.1">servos.</text>
<text x="15.2" y="169.2">6.</text>
<text x="18.2" y="169.2">Connect</text>
<text x="27" y="169.2">the</text>
<text x="31.1" y="169.2">battery</text>
<text x="38.9" y="169.2">last,</text>
<text x="44.3" y="169.2">through</text>
<text x="52.7" y="169.2">S1.</text>
</g>
<g font-size="1.8" fill="#a90000">
<text x="69.1" y="35.3">1</text>
<text x="92" y="35.3">3</text>
<text x="26" y="40.4">1</text>
<text x="33.6" y="40.4">2</text>
<text x="69.1" y="37.8">2</text>
<text x="92" y="37.8">4</text>
<text x="92" y="40.4">5</text>
<text x="120.6" y="40.4">1</text>
<text x="92" y="45.5">8</text>
<text x="120.6" y="42.9">2</text>
<text x="120.6" y="45.5">3</text>
<text x="254.6" y="46.7">1</text>
<text x="213.1" y="48.3" transform="rotate(-90 213.1 48.3)">30</text>
<text x="218.2" y="48.3" transform="rotate(-90 218.2 48.3)">17</text>
<text x="220.7" y="48.3" transform="rotate(-90 220.7 48.3)">27</text>
<text x="254.6" y="49.3">3</text>
<text x="254.6" y="51.8">4</text>
<text x="75.9" y="55.3" transform="rotate(-90 75.9 55.3)">6</text>
<text x="78.5" y="55.3" transform="rotate(-90 78.5 55.3)">7</text>
<text x="203.8" y="55.6">2</text>
<text x="203.8" y="58.2">1</text>
<text x="226" y="55.6">28</text>
<text x="226.6" y="58.2">3</text>
<text x="254.6" y="54.4">2</text>
<text x="203.8" y="60.7">5</text>
<text x="203.8" y="63.2">6</text>
<text x="203.8" y="65.8">7</text>
<text x="226" y="65.8">18</text>
<text x="203.8" y="68.3">8</text>
<text x="203.8" y="70.9">9</text>
<text x="226" y="70.9">19</text>
<text x="69.1" y="73.4">1</text>
<text x="69.1" y="75.9">2</text>
<text x="92" y="73.4">3</text>
<text x="92" y="75.9">4</text>
<text x="203.2" y="73.4">10</text>
<text x="203.2" y="75.9">11</text>
<text x="226" y="73.4">20</text>
<text x="226" y="75.9">21</text>
<text x="92" y="78.5">5</text>
<text x="92" y="83.6">8</text>
<text x="120.6" y="78.5">1</text>
<text x="120.6" y="81">2</text>
<text x="120.6" y="83.6">3</text>
<text x="203.2" y="78.5">12</text>
<text x="203.2" y="81">13</text>
<text x="203.2" y="83.6">14</text>
<text x="226" y="78.5">22</text>
<text x="226" y="81">23</text>
<text x="226" y="83.6">24</text>
<text x="203.2" y="86.1">15</text>
<text x="203.2" y="88.6">16</text>
<text x="226" y="86.1">25</text>
<text x="226" y="88.6">26</text>
<text x="75.9" y="93.4" transform="rotate(-90 75.9 93.4)">6</text>
<text x="78.5" y="93.4" transform="rotate(-90 78.5 93.4)">7</text>
<text x="215.6" y="96" transform="rotate(-90 215.6 96)">4</text>
<text x="218.2" y="96.6" transform="rotate(-90 218.2 96.6)">29</text>
<text x="119.9" y="106.4">1</text>
<text x="119.9" y="109">2</text>
<text x="119.9" y="111.5">3</text>
<text x="70.4" y="117.9">1</text>
<text x="90.7" y="117.9">3</text>
<text x="70.4" y="120.4">2</text>
<text x="90.7" y="120.4">4</text>
<text x="119.9" y="126.7">1</text>
<text x="119.9" y="129.3">2</text>
<text x="119.9" y="131.8">3</text>
</g>
<g font-size="1.8" fill="#a5a4a2">
<text x="173.3" y="106.4">1</text>
<text x="173.3" y="109">2</text>
<text x="173.3" y="111.5">3</text>
<text x="173.3" y="126.7">1</text>
<text x="173.3" y="129.3">2</text>
<text x="173.3" y="131.8">3</text>
</g>
<g font-size="1.8" fill="#939391">
<text x="175.3" y="107.5">PWM</text>
<text x="188" y="107.5">SV3</text>
<text x="175.3" y="110.1">+</text>
<text x="175.3" y="114.9">2nd</text>
<text x="179.9" y="114.9">axis</text>
<text x="184.9" y="114.9">(later)</text>
<text x="175.3" y="127.9">PWM</text>
<text x="175.3" y="130.4">+</text>
<text x="188" y="127.9">SV4</text>
<text x="175.3" y="135.2">2nd</text>
<text x="179.9" y="135.2">axis</text>
<text x="184.9" y="135.2">(later)</text>
</g>
<g font-size="1.4" fill="#0000c2">
<text x="233.7" y="106.8">WIRE</text>
<text x="238.4" y="106.8">TAGS (same</text>
<text x="248.8" y="106.8">as</text>
<text x="251.7" y="106.8">the</text>
<text x="255.2" y="106.8">connection</text>
<text x="264.5" y="106.8">list)</text>
<text x="233.7" y="110.4">W1</text>
<text x="233.7" y="112">W2-4</text>
<text x="233.7" y="113.6">W5-7</text>
<text x="242.7" y="110.4">BATT_RAW</text>
<text x="242.7" y="112">VBAT</text>
<text x="242.7" y="113.6">GND</text>
<text x="260.7" y="110.4">BT1</text>
<text x="260.7" y="112">S1</text>
<text x="260.7" y="113.6">BT1</text>
<text x="263.6" y="112">to</text>
<text x="264.4" y="110.4">+</text>
<text x="266.1" y="112">ESCs,</text>
<text x="266.7" y="110.4">to</text>
<text x="266.7" y="113.6">to</text>
<text x="269.2" y="110.4">S1</text>
<text x="269.2" y="113.6">ESCs,</text>
<text x="271.3" y="112">UBEC</text>
<text x="274.3" y="113.6">UBEC</text>
<text x="276.2" y="112">+</text>
<text x="233.7" y="115.3">W8</text>
<text x="233.7" y="116.9">W9</text>
<text x="233.7" y="118.5">W10</text>
<text x="242.7" y="115.3">M1_A/B/C</text>
<text x="242.7" y="116.9">M2_A/B/C</text>
<text x="242.7" y="118.5">ESC1_SIG</text>
<text x="260.7" y="115.3">ESC1</text>
<text x="260.7" y="116.9">ESC2</text>
<text x="260.7" y="118.5">ESC1</text>
<text x="265.5" y="115.3">to</text>
<text x="265.5" y="116.9">to</text>
<text x="265.5" y="118.5">signal</text>
<text x="268" y="115.3">motor</text>
<text x="268" y="116.9">motor</text>
<text x="271.1" y="118.5">to</text>
<text x="273.4" y="115.3">1</text>
<text x="273.4" y="116.9">2</text>
<text x="273.5" y="118.5">D5</text>
<text x="233.7" y="120.1">W11</text>
<text x="233.7" y="121.7">W12</text>
<text x="233.7" y="123.3">W13</text>
<text x="233.7" y="124.9">W14</text>
<text x="242.7" y="120.1">ESC2_SIG</text>
<text x="242.7" y="121.7">+5V_SERVO</text>
<text x="242.7" y="123.3">GND</text>
<text x="242.7" y="124.9">SERVO1_SIG</text>
<text x="260.7" y="120.1">ESC2</text>
<text x="260.7" y="121.7">UBEC</text>
<text x="260.7" y="123.3">UBEC</text>
<text x="260.7" y="124.9">SV1</text>
<text x="264.5" y="124.9">to</text>
<text x="265.5" y="120.1">signal</text>
<text x="265.7" y="121.7">5V</text>
<text x="265.7" y="123.3">GND to</text>
<text x="267" y="124.9">D9</text>
<text x="268.5" y="121.7">to</text>
<text x="271" y="121.7">servos</text>
<text x="271.1" y="120.1">to</text>
<text x="272.2" y="123.3">servos</text>
<text x="273.5" y="120.1">D6</text>
<text x="233.7" y="126.5">W15</text>
<text x="233.7" y="128.1">W16</text>
<text x="233.7" y="129.7">W17</text>
<text x="233.7" y="131.4">W18</text>
<text x="242.7" y="126.5">SERVO2_SIG</text>
<text x="242.7" y="128.1">GND</text>
<text x="242.7" y="129.7">I2C_SDA</text>
<text x="242.7" y="131.4">I2C_SCL</text>
<text x="260.7" y="126.5">SV2</text>
<text x="260.7" y="128.1">Nano</text>
<text x="260.7" y="129.7">A4</text>
<text x="260.7" y="131.4">A5</text>
<text x="263.5" y="129.7">to</text>
<text x="263.5" y="131.4">to</text>
<text x="264.5" y="126.5">to</text>
<text x="265.5" y="128.1">GND to</text>
<text x="266" y="129.7">IMU</text>
<text x="266" y="131.4">IMU</text>
<text x="267" y="126.5">D10</text>
<text x="269.7" y="129.7">SDA</text>
<text x="269.7" y="131.4">SCL</text>
<text x="272" y="128.1">servo</text>
<text x="277" y="128.1">GND</text>
<text x="233.7" y="133">W19</text>
<text x="233.7" y="134.6">W20</text>
<text x="233.7" y="136.2">W21</text>
<text x="233.7" y="137.8">W22</text>
<text x="242.7" y="133">NANO_5V</text>
<text x="242.7" y="134.6">GND</text>
<text x="242.7" y="136.2">USB</text>
<text x="242.7" y="137.8">SERVO3/4_SIG</text>
<text x="260.7" y="133">Nano</text>
<text x="260.7" y="134.6">Nano</text>
<text x="260.7" y="136.2">Nano</text>
<text x="260.7" y="137.8">D11,</text>
<text x="265.1" y="137.8">D12</text>
<text x="265.5" y="133">5V</text>
<text x="265.5" y="134.6">GND to</text>
<text x="265.5" y="136.2">USB</text>
<text x="268.3" y="133">to</text>
<text x="269" y="137.8">(later)</text>
<text x="269.5" y="136.2">to</text>
<text x="270.8" y="133">IMU</text>
<text x="272" y="136.2">laptop</text>
<text x="272" y="134.6">IMU</text>
<text x="274.5" y="133">VIN</text>
<text x="275.7" y="134.6">GND</text>
</g>
</svg>
